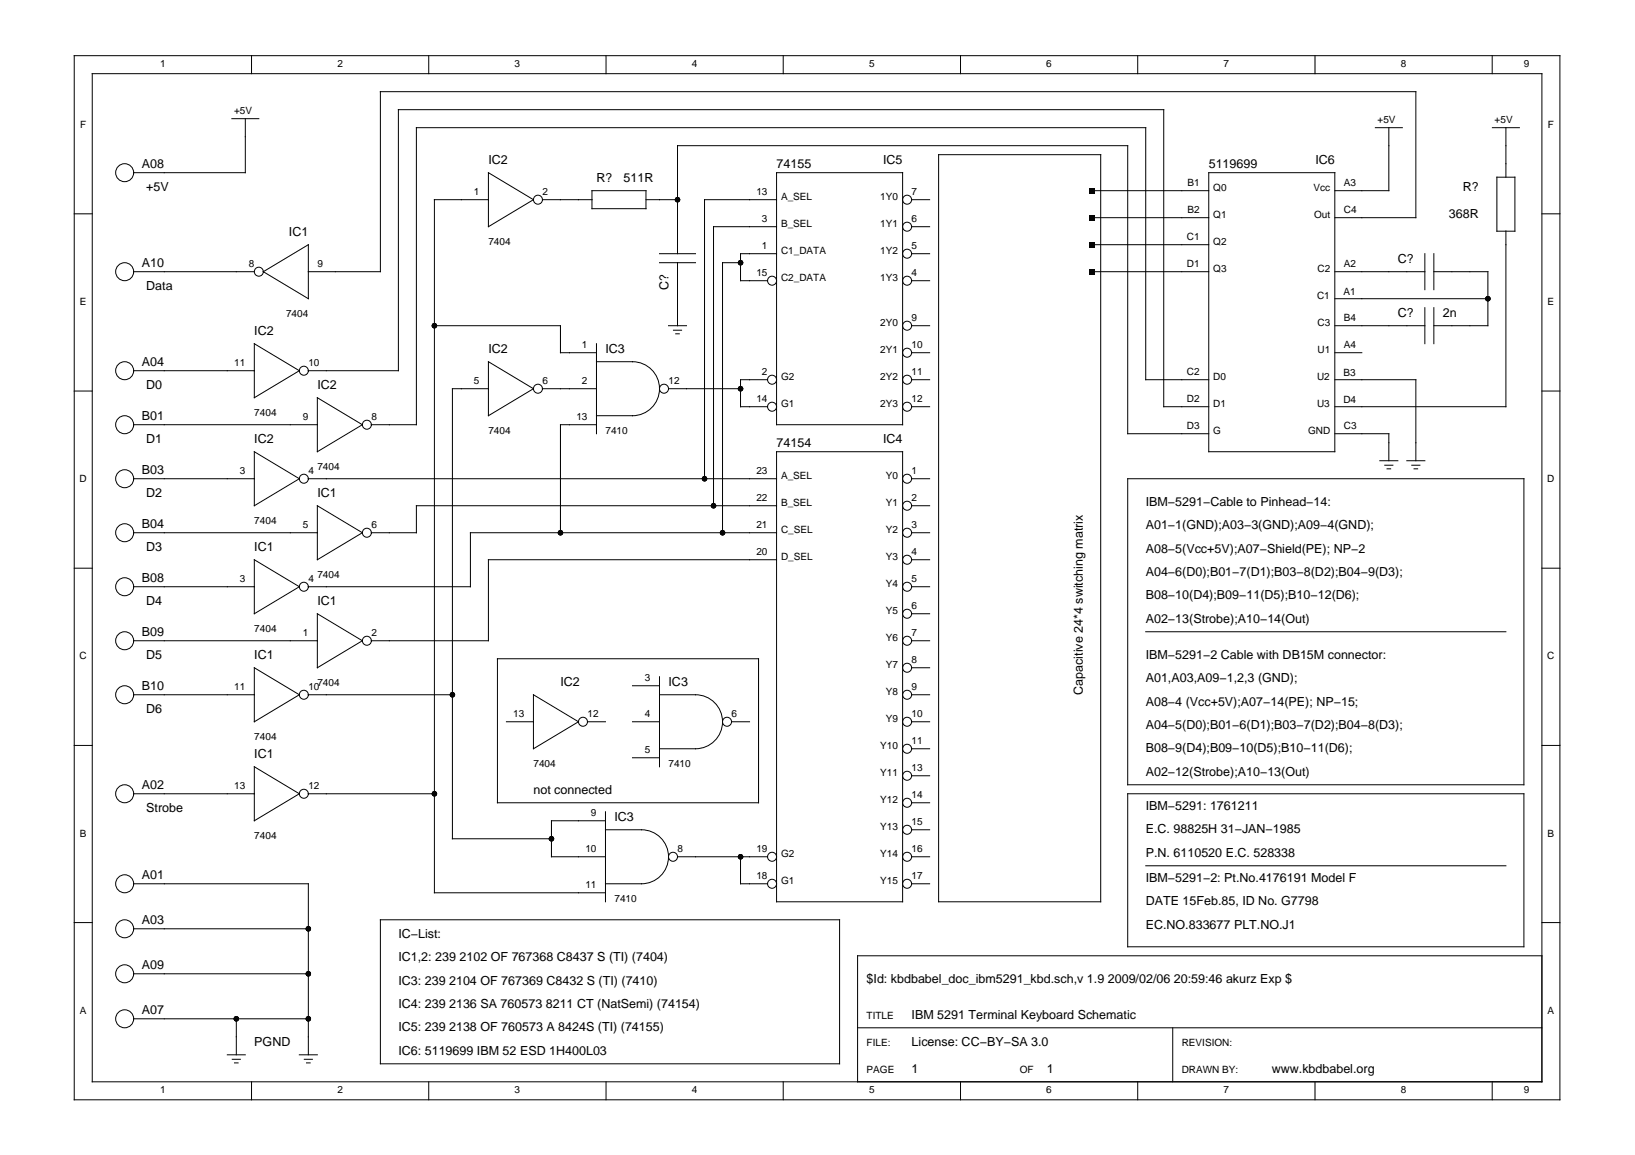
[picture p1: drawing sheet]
<svg xmlns="http://www.w3.org/2000/svg" width="297mm" height="210mm" viewBox="0 0 297 210" stroke-linecap="round" stroke-linejoin="round" font-family="sans-serif">
<g fill="none" stroke="#000" stroke-width=".18">
<path d="M13.5 10.1h269.9v189.8h-269.9zM16.8 13.4h263.3v183.2h-263.3zM45.7 10.1v3.3M77.9 10.1v3.3M110.1 10.1v3.3M142.3 10.1v3.3M174.5 10.1v3.3M206.7 10.1v3.3M238.9 10.1v3.3M271.1 10.1v3.3M13.5 38.9h3.3M42.1 21.6h4.9"/>
<path d="M44.6 21.6v9.8h-20.3M88.7 36.3h-9.8v125.9h31.1M88.7 31.4l8.2 4.9-8.2 4.9zM98.5 36.3h9.1M107.5 34.7h9.9v3.2h-9.9zM117.4 36.3h5.7M141.1 31.4h22.9v45.8h-22.9zM141.1 36.3h-13.1v50.7M165.6 36.3h3.3M170.5 28.1h29.5v135.8h-29.5zM198.3 34.7h21.3M198.3 39.6h21.3"/>
<path d="M219.6 31.4h22.9v50.7h-22.9zM242.5 39.6h14.7v-22.9h-188.1v32.7h-13.1M249.9 23.2h4.9M252.3 23.2v11.5h-9.8M271.1 23.2h4.9M271.9 32.2h3.3v9.8h-3.3zM273.6 23.2v9M280.1 38.9h3.3M24.3 49.4h21.9M47.8 49.4l8.2-4.9v9.8zM78.9 59.2h22.9v4.9h6.6M119.8 46.1h6.6"/>
<path d="M119.8 47.7h6.6M121.5 59.2h3.2M123.1 46.1v-19.6h81.8v52.3h14.7M123.1 47.7v11.5M134.5 47.7h-3.2v49.1M141.1 46.1h-6.6v4.9h4.9M141.1 41.2h-11.5v50.7M165.6 41.2h3.3M165.6 46.1h3.3M165.6 51h3.3M165.6 59.2h3.3M198.3 49.4h21.3"/>
<path d="M198.3 44.5h21.3M242.5 49.4h16.4M242.5 59.2h16.4M242.5 54.3h27.8M258.9 46.1v6.5M258.9 55.9v6.6M260.5 49.4h9.8v9.8h-9.8M260.5 46.1v6.5M260.5 55.9v6.6M273.6 42v31.9h-31.1M13.5 71.1h3.3M24.3 77.2h33.4"/>
<path d="M24.3 67.4h21.9M46.2 62.5l8.2 4.9-8.2 4.9zM56 67.4h16.4v-47.5h139v54h8.2M57.7 72.3l8.1 4.9-8.1 4.9zM88.7 70.6h-6.5v81.8h18M88.7 65.7l8.2 4.9-8.2 5zM98.5 70.6h9.9M108.4 65.7h6.5a4.9 4.9 0 0 1 4.9 4.9 4.9 4.9 0 0 1-4.9 5h-6.5M108.4 62.5v16.3M108.4 77.2h-6.6v19.6M121.5 70.6h13M122.4 60h1.4"/>
<path d="M122.8 60.7h.6M139.4 69h-4.9v4.9h4.9M165.6 64.1h3.3M165.6 73.9h3.3M165.6 69h3.3M219.6 69h-11.5v-45.8h-132.5v54h-8.1M242.5 64.1h4.9M242.5 69h14.7v14.7M242.5 78.8h9.8v4.9M280.1 71.1h3.3M24.3 87h21.9M24.3 96.8h33.4"/>
<path d="M46.2 82.1l8.2 4.9-8.2 4.9zM56 87h85.1M57.7 91.9l8.1 4.9-8.1 4.9zM141.1 91.9h-65.5v4.9h-8.1M141.1 96.8h-55.6v9.8h-29.5M141.1 82.1h22.9v81.8h-22.9zM165.6 87h3.3M165.6 91.9h3.3M165.6 96.8h3.3M204.9 87h72v55.6h-72zM250.7 83.7h3.3M251.6 84.5h1.5"/>
<path d="M252 85.2h.6M255.6 83.7h3.3M256.5 84.5h1.5M256.9 85.2h.7M13.5 103.3h3.3M24.3 106.6h21.9M24.3 116.4h33.4M46.2 101.7l8.2 4.9-8.2 4.9zM57.7 111.5l8.1 4.9-8.1 5zM90.4 119.7h47.4v26.2h-47.4zM141.1 101.7h-52.4v14.7h-21.2M165.6 101.7h3.3"/>
<path d="M165.6 106.6h3.3M165.6 111.5h3.3M165.6 116.4h3.3M208.1 114.8h65.5M280.1 103.3h3.3M13.5 135.5h3.3M24.3 126.3h21.9M46.2 121.4l8.2 4.9-8.2 4.9zM46.2 139.3l8.2 5-8.2 4.9zM56 126.3h26.2M92 131.2h4.9M96.9 126.3l8.2 4.9-8.2 4.9z"/>
<path d="M106.7 131.2h3.3M114.9 131.2h4.9M114.9 137.7h4.9M114.9 124.6h4.9M119.8 126.3h6.6a4.9 4.9 0 0 1 4.9 4.9 4.9 4.9 0 0 1-4.9 4.9h-6.6M119.8 123v16.3M132.9 131.2h3.3M165.6 121.4h3.3M165.6 126.3h3.3M165.6 131.2h3.3M165.6 136.1h3.3M280.1 135.5h3.3"/>
<path d="M24.3 144.3h21.9M56 144.3h22.9M110 150.8h6.5a4.9 4.9 0 0 1 5 4.9 4.9 4.9 0 0 1-5 4.9h-6.5M110 149.2h-9.8v6.5h9.8M110 147.5v16.4M123.1 155.7h16.3M134.5 155.7v4.9h4.9M165.6 155.7h3.3M165.6 150.8h3.3M165.6 145.9h3.3M165.6 141h3.3M204.9 144.3h72v27.8h-72z"/>
<path d="M208.1 157.3h65.5M13.5 167.7h3.3M24.3 160.6h31.7v31.1M24.3 168.8h31.7M24.3 177h31.7M69.1 167.2h83.4v26.1h-83.4zM165.6 160.6h3.3M280.1 173.7h-124.3v22.9M280.1 167.7h3.3M24.3 185.2h31.7M41.3 191.7h3.3M42.2 192.5h1.5"/>
<path d="M42.6 193.2h.7M42.9 185.2v6.5M45.7 196.6v3.3M54.4 191.7h3.3M55.3 192.5h1.5M55.7 193.2h.6M77.9 196.6v3.3M110.1 196.6v3.3M142.3 196.6v3.3M155.8 186.8h124.3M174.5 196.6v3.3M206.7 196.6v3.3"/>
<path d="M213.1 186.8v9.8M238.9 196.6v3.3M271.1 196.6v3.3"/>
<circle cx="22.6" cy="31.4" r="1.64"/>
<circle cx="97.7" cy="36.3" r=".82"/>
<circle cx="164.8" cy="36.3" r=".82"/>
<circle cx="22.6" cy="49.4" r="1.64"/>
<circle cx="47" cy="49.4" r=".82"/>
<circle cx="140.3" cy="51" r=".82"/>
<circle cx="164.8" cy="41.2" r=".82"/>
<circle cx="164.8" cy="59.2" r=".82"/>
<circle cx="164.8" cy="51" r=".82"/>
<circle cx="164.8" cy="46.1" r=".82"/>
<circle cx="22.6" cy="77.2" r="1.64"/>
<circle cx="22.6" cy="67.4" r="1.64"/>
<circle cx="55.2" cy="67.4" r=".82"/>
<circle cx="66.7" cy="77.2" r=".82"/>
<circle cx="97.7" cy="70.6" r=".82"/>
<circle cx="120.6" cy="70.6" r=".82"/>
<circle cx="140.3" cy="69" r=".82"/>
<circle cx="140.3" cy="73.9" r=".82"/>
<circle cx="164.8" cy="64.1" r=".82"/>
<circle cx="164.8" cy="69" r=".82"/>
<circle cx="164.8" cy="73.9" r=".82"/>
<circle cx="22.6" cy="87" r="1.64"/>
<circle cx="22.6" cy="96.8" r="1.64"/>
<circle cx="55.2" cy="87" r=".82"/>
<circle cx="66.7" cy="96.8" r=".82"/>
<circle cx="164.8" cy="96.8" r=".82"/>
<circle cx="164.8" cy="87" r=".82"/>
<circle cx="164.8" cy="91.9" r=".82"/>
<circle cx="22.6" cy="116.4" r="1.64"/>
<circle cx="22.6" cy="106.6" r="1.64"/>
<circle cx="55.2" cy="106.6" r=".82"/>
<circle cx="66.7" cy="116.4" r=".82"/>
<circle cx="164.8" cy="116.4" r=".82"/>
<circle cx="164.8" cy="106.6" r=".82"/>
<circle cx="164.8" cy="101.7" r=".82"/>
<circle cx="164.8" cy="111.5" r=".82"/>
<circle cx="22.6" cy="126.3" r="1.64"/>
<circle cx="55.2" cy="126.3" r=".82"/>
<circle cx="105.9" cy="131.2" r=".82"/>
<circle cx="132.1" cy="131.2" r=".82"/>
<circle cx="164.8" cy="136.1" r=".82"/>
<circle cx="164.8" cy="121.4" r=".82"/>
<circle cx="164.8" cy="131.2" r=".82"/>
<circle cx="164.8" cy="126.3" r=".82"/>
<circle cx="22.6" cy="144.3" r="1.64"/>
<circle cx="55.2" cy="144.3" r=".82"/>
<circle cx="122.3" cy="155.7" r=".82"/>
<circle cx="140.3" cy="155.7" r=".82"/>
<circle cx="164.8" cy="141" r=".82"/>
<circle cx="164.8" cy="145.9" r=".82"/>
<circle cx="164.8" cy="155.7" r=".82"/>
<circle cx="164.8" cy="150.8" r=".82"/>
<circle cx="22.6" cy="160.6" r="1.64"/>
<circle cx="22.6" cy="168.8" r="1.64"/>
<circle cx="22.6" cy="177" r="1.64"/>
<circle cx="140.3" cy="160.6" r=".82"/>
<circle cx="164.8" cy="160.6" r=".82"/>
<circle cx="22.6" cy="185.2" r="1.64"/>
</g>
<g fill="#000">
<path d="M197.8 34.2h1v.9h-1zM197.8 39.1h1v1h-1zM197.8 44h1v1h-1zM197.8 48.9h1v1h-1z"/>
<circle cx="123.1" cy="36.3" r=".49"/>
<circle cx="78.9" cy="59.2" r=".49"/>
<circle cx="134.5" cy="47.7" r=".49"/>
<circle cx="270.3" cy="54.3" r=".49"/>
<circle cx="134.5" cy="70.6" r=".49"/>
<circle cx="101.8" cy="96.8" r=".49"/>
<circle cx="128" cy="87" r=".49"/>
<circle cx="129.6" cy="91.9" r=".49"/>
<circle cx="131.3" cy="96.8" r=".49"/>
<circle cx="82.2" cy="126.3" r=".49"/>
<circle cx="78.9" cy="144.3" r=".49"/>
<circle cx="100.2" cy="152.4" r=".49"/>
<circle cx="134.5" cy="155.7" r=".49"/>
<circle cx="56" cy="177" r=".49"/>
<circle cx="56" cy="168.8" r=".49"/>
<circle cx="42.9" cy="185.2" r=".49"/>
<circle cx="56" cy="185.2" r=".49"/>
</g>
<g font-size="2.3">
<text x="88.7" y="29.7">IC2</text>
<text x="160.4" y="29.7">IC5</text>
<text x="239" y="29.7">IC6</text>
<text x="25.8" y="30.6">A08</text>
<text x="26.6" y="34.7">+5V</text>
<text x="108.4" y="33">R?</text>
<text x="113.3" y="33">511R</text>
<text x="141.1" y="30.6">74155</text>
<text x="219.6" y="30.6">5119699</text>
<text x="265.8" y="34.7">R?</text>
<text x="263.2" y="39.6">368R</text>
<text x="52.5" y="42.8">IC1</text>
<text x="254" y="47.7">C?</text>
<text x="25.8" y="48.6">A10</text>
<text x="26.6" y="52.6">Data</text>
<text x="121.5" y="52.6" transform="rotate(-90 121.5 52.6)">C?</text>
<text x="254" y="57.6">C?</text>
<text x="262.1" y="57.6">2n</text>
<text x="46.2" y="60.8">IC2</text>
<text x="88.7" y="64.1">IC2</text>
<text x="110" y="64.1">IC3</text>
<text x="25.8" y="66.6">A04</text>
<text x="26.6" y="70.6">D0</text>
<text x="57.7" y="70.6">IC2</text>
<text x="25.8" y="76.4">B01</text>
<text x="26.6" y="80.5">D1</text>
<text x="46.2" y="80.5">IC2</text>
<text x="141.1" y="81.3">74154</text>
<text x="160.4" y="80.5">IC4</text>
<text x="25.8" y="86.2">B03</text>
<text x="25.8" y="96">B04</text>
<text x="26.6" y="90.3">D2</text>
<text x="57.7" y="90.3">IC1</text>
<text x="208.1" y="91.9">IBM−5291−Cable to Pinhead−14:</text>
<text x="26.6" y="100.1">D3</text>
<text x="46.2" y="100.1">IC1</text>
<text x="208.1" y="96.2">A01−1(GND);A03−3(GND);A09−4(GND);</text>
<text x="208.1" y="100.4">A08−5(Vcc+5V);A07−Shield(PE); NP−2</text>
<text x="25.8" y="105.8">B08</text>
<text x="208.1" y="104.7">A04−6(D0);B01−7(D1);B03−8(D2);B04−9(D3);</text>
<text x="26.6" y="109.9">D4</text>
<text x="57.7" y="109.9">IC1</text>
<text x="208.1" y="108.9">B08−10(D4);B09−11(D5);B10−12(D6);</text>
<text x="208.1" y="113.2">A02−13(Strobe);A10−14(Out)</text>
<text x="25.8" y="115.6">B09</text>
<text x="26.6" y="119.7">D5</text>
<text x="46.2" y="119.7">IC1</text>
<text x="208.1" y="119.7">IBM−5291−2 Cable with DB15M connector:</text>
<text x="25.8" y="125.4">B10</text>
<text x="101.8" y="124.6">IC2</text>
<text x="121.5" y="124.6">IC3</text>
<text x="208.1" y="124">A01,A03,A09−1,2,3 (GND);</text>
<text x="26.6" y="129.5">D6</text>
<text x="196.7" y="126.3" transform="rotate(-90 196.7 126.3)">Capacitive 24*4 switching matrix</text>
<text x="208.1" y="128.2">A08−4 (Vcc+5V);A07−14(PE); NP−15;</text>
<text x="46.2" y="137.7">IC1</text>
<text x="208.1" y="132.5">A04−5(D0);B01−6(D1);B03−7(D2);B04−8(D3);</text>
<text x="208.1" y="136.7">B08−9(D4);B09−10(D5);B10−11(D6);</text>
<text x="25.8" y="143.4">A02</text>
<text x="208.1" y="141">A02−12(Strobe);A10−13(Out)</text>
<text x="26.6" y="147.5">Strobe</text>
<text x="96.9" y="144.3">not connected</text>
<text x="111.6" y="149.2">IC3</text>
<text x="208.1" y="147.2">IBM−5291: 1761211</text>
<text x="208.1" y="151.5">E.C. 98825H 31−JAN−1985</text>
<text x="208.1" y="155.7">P.N. 6110520 E.C. 528338</text>
<text x="25.8" y="159.8">A01</text>
<text x="208.1" y="160.3">IBM−5291−2: Pt.No.4176191 Model F</text>
<text x="25.8" y="168">A03</text>
<text x="208.1" y="164.5">DATE 15Feb.85, ID No. G7798</text>
<text x="72.4" y="170.4">IC−List:</text>
<text x="208.1" y="168.8">EC.NO.833677 PLT.NO.J1</text>
<text x="25.8" y="176.2">A09</text>
<text x="72.4" y="174.7">IC1,2: 239 2102 OF 767368 C8437 S (TI) (7404)</text>
<text x="72.4" y="178.9">IC3: 239 2104 OF 767369 C8432 S (TI) (7410)</text>
<text x="157.4" y="178.6">$Id: kbdbabel_doc_ibm5291_kbd.sch,v 1.9 2009/02/06 20:59:46 akurz Exp $</text>
<text x="25.8" y="184.3">A07</text>
<text x="72.4" y="183.2">IC4: 239 2136 SA 760573 8211 CT (NatSemi) (74154)</text>
<text x="165.6" y="185.2">IBM 5291 Terminal Keyboard Schematic</text>
<text x="46.2" y="190.1">PGND</text>
<text x="72.4" y="187.4">IC5: 239 2138 OF 760573 A 8424S (TI) (74155)</text>
<text x="72.4" y="191.7">IC6: 5119699 IBM 52 ESD 1H400L03</text>
<text x="165.6" y="190.1">License: CC−BY−SA 3.0</text>
<text x="165.6" y="195">1</text>
<text x="190.2" y="195">1</text>
<text x="231.1" y="195">www.kbdbabel.org</text>
</g>
<g font-size="1.8">
<text x="29.1" y="12.2">1</text>
<text x="61.3" y="12.2">2</text>
<text x="93.5" y="12.2">3</text>
<text x="125.7" y="12.2">4</text>
<text x="157.9" y="12.2">5</text>
<text x="190.1" y="12.2">6</text>
<text x="222.3" y="12.2">7</text>
<text x="254.5" y="12.2">8</text>
<text x="276.9" y="12.2">9</text>
<text x="14.6" y="23.2">F</text>
<text x="42.5" y="20.8">+5V</text>
<text x="250.3" y="22.4">+5V</text>
<text x="271.5" y="22.4">+5V</text>
<text x="281.2" y="23.2">F</text>
<text x="86.1" y="35.5">1</text>
<text x="98.5" y="35.5">2</text>
<text x="137.4" y="35.5">13</text>
<text x="165.6" y="35.5">7</text>
<text x="215.7" y="33.8">B1</text>
<text x="220.4" y="34.7">Q0</text>
<text x="238.7" y="34.7">Vcc</text>
<text x="244.1" y="33.8">A3</text>
<text x="138.4" y="40.4">3</text>
<text x="141.9" y="41.2">B_SEL</text>
<text x="141.9" y="36.3">A_SEL</text>
<text x="159.9" y="36.3">1Y0</text>
<text x="159.9" y="41.2">1Y1</text>
<text x="165.6" y="40.4">6</text>
<text x="215.7" y="38.7">B2</text>
<text x="220.4" y="39.6">Q1</text>
<text x="238.8" y="39.6">Out</text>
<text x="244.1" y="38.7">C4</text>
<text x="88.7" y="44.5">7404</text>
<text x="138.4" y="45.3">1</text>
<text x="141.9" y="46.1">C1_DATA</text>
<text x="159.9" y="46.1">1Y2</text>
<text x="165.6" y="45.3">5</text>
<text x="215.6" y="43.7">C1</text>
<text x="220.4" y="44.5">Q2</text>
<text x="45.2" y="48.6">8</text>
<text x="57.7" y="48.6">9</text>
<text x="137.4" y="50.2">15</text>
<text x="141.9" y="51">C2_DATA</text>
<text x="159.9" y="51">1Y3</text>
<text x="165.6" y="50.2">4</text>
<text x="215.6" y="48.6">D1</text>
<text x="220.4" y="49.4">Q3</text>
<text x="239.4" y="49.4">C2</text>
<text x="244.1" y="53.5">A1</text>
<text x="244.1" y="48.6">A2</text>
<text x="14.5" y="55.4">E</text>
<text x="52" y="57.6">7404</text>
<text x="159.9" y="59.2">2Y0</text>
<text x="165.6" y="58.4">9</text>
<text x="239.3" y="54.4">C1</text>
<text x="239.4" y="59.2">C3</text>
<text x="244.1" y="58.4">B4</text>
<text x="281.2" y="55.4">E</text>
<text x="105.7" y="63.3">1</text>
<text x="159.9" y="64.1">2Y1</text>
<text x="165.6" y="63.3">10</text>
<text x="239.4" y="64.1">U1</text>
<text x="244.1" y="63.3">A4</text>
<text x="42.5" y="66.6">11</text>
<text x="56" y="66.6">10</text>
<text x="86.1" y="69.8">5</text>
<text x="98.5" y="69.8">6</text>
<text x="105.7" y="69.8">2</text>
<text x="121.5" y="69.8">12</text>
<text x="138.4" y="68.2">2</text>
<text x="141.9" y="69">G2</text>
<text x="159.9" y="69">2Y2</text>
<text x="165.6" y="68.2">11</text>
<text x="215.6" y="68.2">C2</text>
<text x="220.4" y="69">D0</text>
<text x="239.3" y="69.1">U2</text>
<text x="244.1" y="68.3">B3</text>
<text x="46.2" y="75.6">7404</text>
<text x="55" y="76.4">9</text>
<text x="67.5" y="76.4">8</text>
<text x="104.7" y="76.4">13</text>
<text x="137.4" y="73.1">14</text>
<text x="141.9" y="73.9">G1</text>
<text x="159.9" y="73.9">2Y3</text>
<text x="165.6" y="73.1">12</text>
<text x="215.6" y="73.1">D2</text>
<text x="220.4" y="73.9">D1</text>
<text x="239.3" y="74">U3</text>
<text x="244.1" y="73.2">D4</text>
<text x="88.7" y="78.8">7404</text>
<text x="110" y="78.8">7410</text>
<text x="215.6" y="78">D3</text>
<text x="220.4" y="78.8">G</text>
<text x="237.6" y="78.8">GND</text>
<text x="244.1" y="78">C3</text>
<text x="14.5" y="87.6">D</text>
<text x="43.6" y="86.2">3</text>
<text x="56" y="86.2">4</text>
<text x="57.7" y="85.4">7404</text>
<text x="137.4" y="86.2">23</text>
<text x="141.9" y="87">A_SEL</text>
<text x="160.9" y="87">Y0</text>
<text x="165.6" y="86.2">1</text>
<text x="281.1" y="87.6">D</text>
<text x="46.2" y="95.2">7404</text>
<text x="55" y="96">5</text>
<text x="67.5" y="96">6</text>
<text x="137.4" y="91.1">22</text>
<text x="137.4" y="96">21</text>
<text x="141.9" y="91.9">B_SEL</text>
<text x="160.9" y="91.9">Y1</text>
<text x="165.6" y="91.1">2</text>
<text x="165.6" y="96">3</text>
<text x="137.4" y="100.9">20</text>
<text x="141.9" y="96.8">C_SEL</text>
<text x="141.9" y="101.7">D_SEL</text>
<text x="160.9" y="96.8">Y2</text>
<text x="160.9" y="101.7">Y3</text>
<text x="165.6" y="100.9">4</text>
<text x="43.6" y="105.8">3</text>
<text x="56" y="105.8">4</text>
<text x="57.7" y="105">7404</text>
<text x="160.9" y="106.6">Y4</text>
<text x="165.6" y="105.8">5</text>
<text x="160.9" y="111.5">Y5</text>
<text x="165.6" y="110.7">6</text>
<text x="14.5" y="119.9">C</text>
<text x="46.2" y="114.8">7404</text>
<text x="55" y="115.6">1</text>
<text x="67.5" y="115.6">2</text>
<text x="160.9" y="116.4">Y6</text>
<text x="165.6" y="115.6">7</text>
<text x="281.1" y="119.9">C</text>
<text x="42.5" y="125.4">11</text>
<text x="56" y="125.4">10</text>
<text x="57.7" y="124.6">7404</text>
<text x="117.2" y="123.8">3</text>
<text x="160.9" y="121.4">Y7</text>
<text x="165.6" y="120.5">8</text>
<text x="165.6" y="125.4">9</text>
<text x="93.3" y="130.4">13</text>
<text x="106.7" y="130.4">12</text>
<text x="117.2" y="130.4">4</text>
<text x="132.9" y="130.4">6</text>
<text x="160.9" y="126.3">Y8</text>
<text x="160.9" y="131.2">Y9</text>
<text x="165.6" y="130.4">10</text>
<text x="46.2" y="134.4">7404</text>
<text x="117.2" y="136.9">5</text>
<text x="159.9" y="136.1">Y10</text>
<text x="165.6" y="135.3">11</text>
<text x="42.5" y="143.4">13</text>
<text x="56" y="143.4">12</text>
<text x="96.9" y="139.3">7404</text>
<text x="121.5" y="139.3">7410</text>
<text x="159.9" y="141">Y11</text>
<text x="165.6" y="140.2">13</text>
<text x="107.4" y="148.3">9</text>
<text x="159.9" y="145.9">Y12</text>
<text x="165.6" y="150">15</text>
<text x="165.6" y="145.1">14</text>
<text x="14.5" y="152">B</text>
<text x="46.2" y="152.4">7404</text>
<text x="106.3" y="154.9">10</text>
<text x="123.1" y="154.9">8</text>
<text x="137.4" y="154.9">19</text>
<text x="141.9" y="155.7">G2</text>
<text x="159.9" y="155.7">Y14</text>
<text x="159.9" y="150.8">Y13</text>
<text x="165.6" y="154.9">16</text>
<text x="281.2" y="152">B</text>
<text x="106.3" y="161.4">11</text>
<text x="137.4" y="159.8">18</text>
<text x="141.9" y="160.6">G1</text>
<text x="159.9" y="160.6">Y15</text>
<text x="165.6" y="159.8">17</text>
<text x="111.6" y="163.9">7410</text>
<text x="14.5" y="184.3">A</text>
<text x="157.4" y="185.2">TITLE</text>
<text x="281.2" y="184.3">A</text>
<text x="157.4" y="190.1">FILE:</text>
<text x="214.7" y="190.1">REVISION:</text>
<text x="157.4" y="195">PAGE</text>
<text x="185.2" y="195">OF</text>
<text x="214.7" y="195">DRAWN BY:</text>
<text x="29.1" y="198.7">1</text>
<text x="61.3" y="198.7">2</text>
<text x="93.5" y="198.7">3</text>
<text x="125.7" y="198.7">4</text>
<text x="157.9" y="198.7">5</text>
<text x="190.1" y="198.7">6</text>
<text x="222.3" y="198.7">7</text>
<text x="254.5" y="198.7">8</text>
<text x="276.9" y="198.7">9</text>
</g>
</svg>
